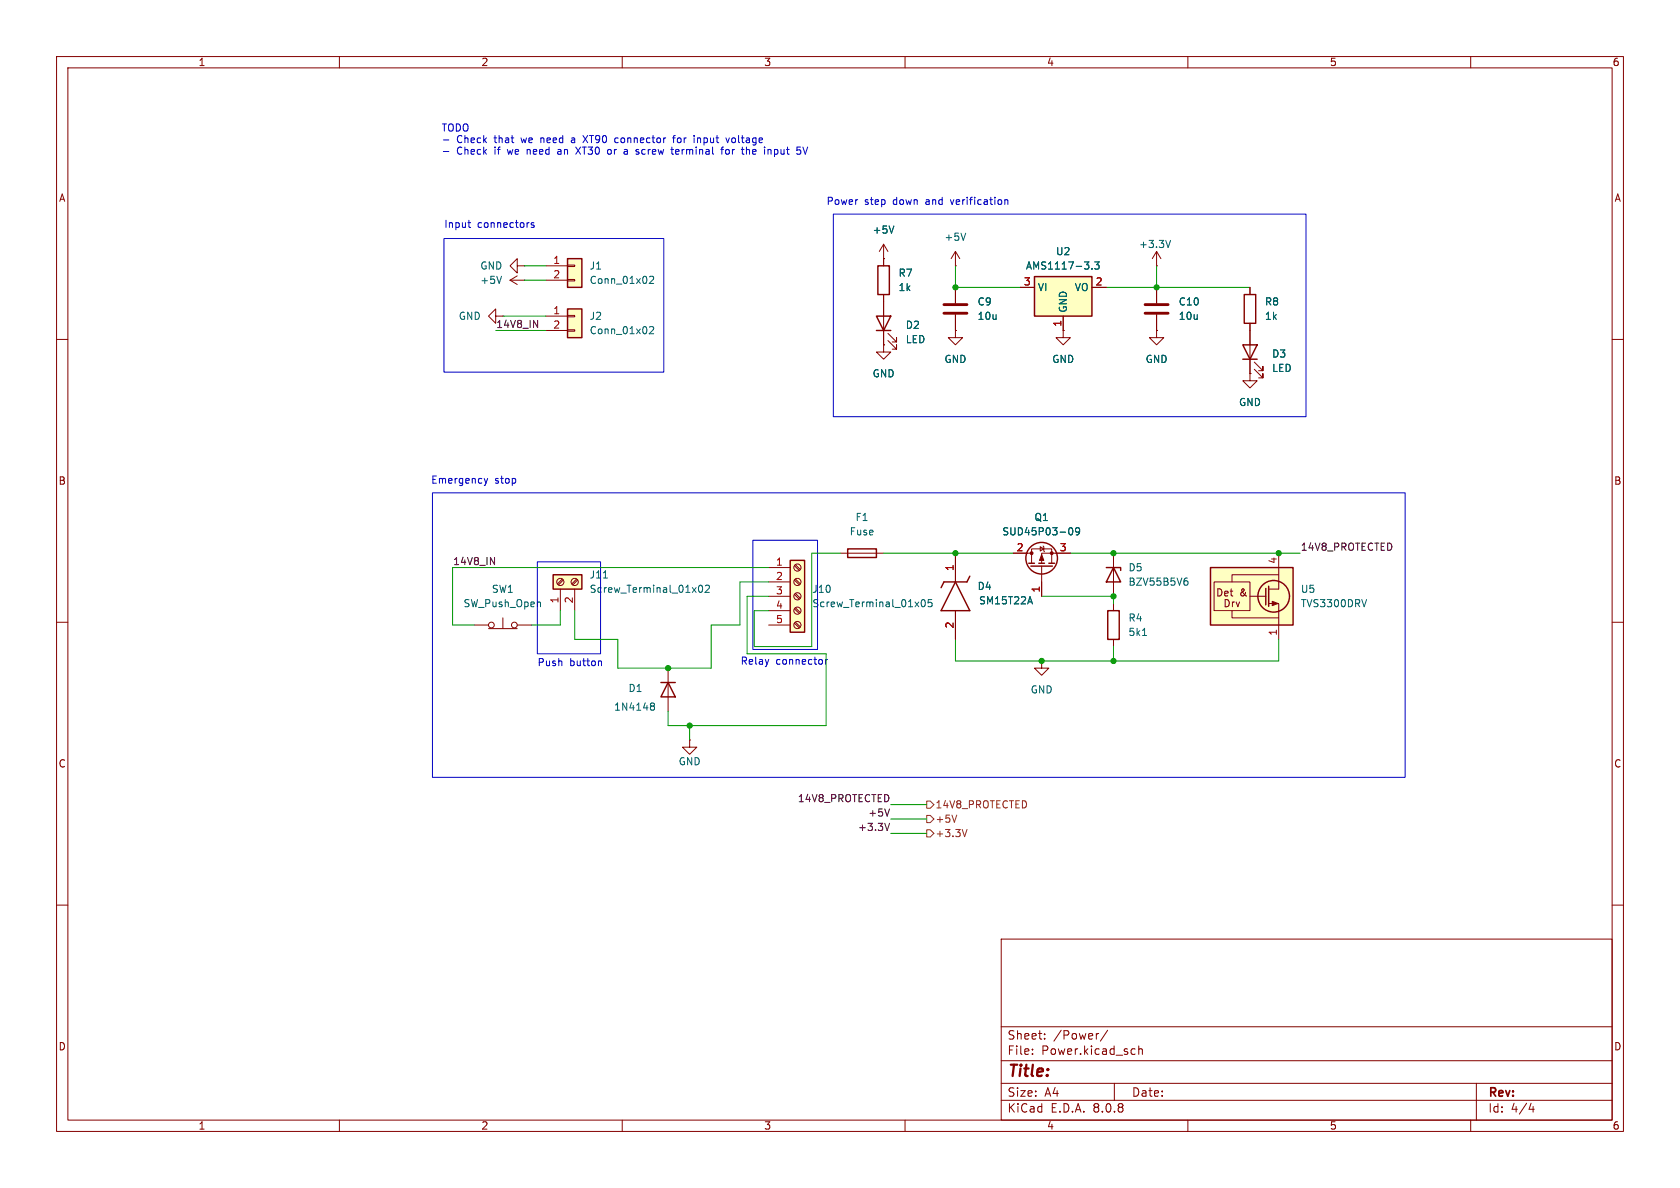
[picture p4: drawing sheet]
<svg xmlns="http://www.w3.org/2000/svg" width="297mm" height="210mm" viewBox="0 0 297 210" stroke-linecap="round" stroke-linejoin="round" font-family="sans-serif">
<g fill="none" stroke="#840000" stroke-width=".18">
<path d="M10 10h277v190h-277zM12 12h273v186h-273zM60 10v2M110 10v2M160 10v2M210 10v2M260 10v2M87.6 55.9v-1.3l-1.2 1.3 1.2 1.3v-1.3h1.3M88.9 55.9h.1M10 60h2M285 60h2M196.8 97.8v7.6"/>
<path d="M10 110h2M196.8 106.7v1.3M196.8 113v1.3M285 110h2M10 160h2M177 166h108v32h-108zM285 160h2M60 198v2M110 198v2M160 198v2M177 194.5h108M177 191.5h108"/>
<path d="M177 187.5h108M177 181.5h108M182.5 186.3v.1M182.5 185.5v.1M184.7 183.6v.1M184.7 182.8v.1M194.2 182.7l-.2 .1M195.8 182.1l-1.3 2M197 191.5v3M200.2 185.4l.5 .1M200.7 186.3l-.5 .1M201.3 185.5l.2-.1 .4 .1 .1 .9"/>
<path d="M201.3 184.9v1.5M210 198v2M260 198v2M261 191.5v6.5M270.7 195l-.4 1.1h.9M271 195.6v1"/>
</g>
<path d="M195.6 100.3h2.5v.5M195.8 108h2.1v5h-2.1zM196.8 100.3l1.3 2.6h-2.5z" fill="none" stroke="#840000" stroke-width=".25"/>
<path d="M202 112.3h.7M209.5 102.7h.3l.2 .2v.4l-.5 .1M209.7 102.2h.2" fill="none" stroke="#006464" stroke-width=".18"/>
<path d="M214 100.3h14.6v10.2h-14.6z" fill="#ffffc2"/>
<path d="M156.2 53.3v7.7M157 58.9l1.5 1.6v-.8v.8h-.8M157 60.2l1.5 1.5v-.7v.7h-.8M221 66v1.3h1.2l-1.2 1.3-1.3-1.3h1.3M221 66h.1M148.6 97.8h7.6M226.1 97.8v6.3h-1.8M214.6 102.9h6.4v5.1h-6.4zM217.8 108v1.2h8.3M221 105.4h2.8M224.3 106.7h1.8v6.3M226.1 101.6h-8.3v1.3" fill="none" stroke="#840000" stroke-width=".18"/>
<g fill="none" stroke="#840000" stroke-width=".25">
<path d="M154.9 55.9h2.6l-1.3 2.5zM154.9 58.4h2.6M149.9 97h5v1.6h-5zM214 100.3h14.6v10.2h-14.6zM223.8 104v2.9M224.3 103.6v3.6"/>
<circle cx="225.2" cy="105.4" r="2.79"/>
</g>
<path d="M224.9 106.3l1 .4-1 .4z" fill="#840000" stroke="#840000" stroke-width=".18"/>
<path d="M241.6 106l-.4 1.3" fill="none" stroke="#006464" stroke-width=".18"/>
<path d="M182.9 48.9h10.1v7h-10.1z" fill="#ffffc2"/>
<path d="M182.9 48.9h10.1v7h-10.1z" fill="none" stroke="#840000" stroke-width=".25"/>
<path d="M180.3 50.8h2.6M188 55.9v2.5M193 50.8h2.6M156.2 61v1.2h1.3l-1.3 1.3-1.3-1.3h1.3M156.2 61h.1M121.9 130.8v1.3h1.3l-1.3 1.3-1.3-1.3h1.3M121.9 130.8h.1" fill="none" stroke="#840000" stroke-width=".18"/>
<path d="M193 47.4v.2M193.5 46.3h.8l-.4 .5 .3 .1v.5l-.1 .2-.6-.2" fill="none" stroke="#006464" stroke-width=".18"/>
<path d="M100.3 54.6h2.6v5.1h-2.6z" fill="#ffffc2"/>
<path d="M96.5 55.9h3.8M96.5 58.4h3.8M100.3 58.3h1.3v.2h-1.3zM100.3 55.8h1.3v.2h-1.3z" fill="none" stroke="#840000" stroke-width=".18"/>
<path d="M100.3 54.6h2.6v5.1h-2.6z" fill="none" stroke="#840000" stroke-width=".25"/>
<path d="M114.8 57.9l.5-.2 .3 .4-.8 .9h.8" fill="none" stroke="#006464" stroke-width=".18"/>
<path d="M100.3 45.7h2.6v5.1h-2.6z" fill="#ffffc2"/>
<g fill="none" stroke="#840000" stroke-width=".18">
<path d="M90.2 49.5h2.5M90.2 49.5l1.2 .8M91.4 47v-1.3l-1.2 1.3 1.2 1.3v-1.3h1.3M91.4 48.8l-1.2 .7M92.7 47h.1M92.7 49.5h.1M96.5 47h3.8M96.5 49.5h3.8M100.3 49.4h1.3v.3h-1.3zM100.3 46.9h1.3v.2h-1.3zM204.5 47h.1M204.5 44.5l-.8 1.2"/>
<path d="M204.5 44.5v2.5M204.5 44.5l.7 1.2"/>
</g>
<path d="M100.3 45.7h2.6v5.1h-2.6z" fill="none" stroke="#840000" stroke-width=".25"/>
<path d="M88.7 48.8l-.5 1.3M114.8 49l.5-.2 .3 .4-.8 .9h.8M206.9 42.5l-.4 1.3" fill="none" stroke="#006464" stroke-width=".18"/>
<path d="M139.7 99.1h2.5v12.7h-2.5z" fill="#ffffc2"/>
<g fill="none" stroke="#840000" stroke-width=".25">
<path d="M155.2 47h2v5.1h-2zM220 52.1h2v5.1h-2zM219.7 61h2.5l-1.2 2.5zM219.7 63.5h2.5M139.7 99.1h2.5v12.7h-2.5zM181.9 99.6h1M183.6 99.6h1.1M185.4 99.6h1M168.9 102.9l2.5 5.1h-5zM171.4 101.9l-.5 1h-4l-.5 1M182.2 100.1h3.9M116.8 120.7h2.6"/>
<path d="M118.1 120.7l1.3 2.5h-2.6z"/>
<circle cx="184.1" cy="98.7" r="2.79"/>
</g>
<g fill="none" stroke="#840000" stroke-width=".18">
<path d="M156.2 45.7h.1M156.2 43.2l-.8 1.3M156.2 43.2v3.8M156.2 52.1v1.2M156.2 43.2l.8 1.3M168.9 47h.1M168.9 58.4v1.3h1.3l-1.3 1.3-1.3-1.3h1.3M168.9 58.4h.1M168.9 44.5v2.5M168.9 44.5l-.8 1.2M168.9 44.5l.8 1.2M188 58.4v1.3h1.2l-1.2 1.3-1.3-1.3h1.3"/>
<path d="M188 58.4h.1M204.5 58.4v1.3h1.2l-1.2 1.3-1.3-1.3h1.3M204.5 58.4h.1M204.5 50.8v2.8M204.5 55.6v2.8M221 50.8v1.3M221 57.2v8.8M221.7 65.3l1.6 1.5v-.8v.8h-.8M221.7 64l1.6 1.5v-.7v.7h-.8M140.4 100l.9 .8M140.6 99.8l.9 .9M168.9 97.8v5.1"/>
<path d="M179.1 97.8h3.3M182.4 99.6v-2.6h3.5v2.6M183.9 96.6l.6 .4-.6 .4zM184.4 96.5l.1 .1v.8l.2 .1M189.2 97.8h-5.1v1.8M83.8 110.5h2.6M86.4 111.1h5M88.9 109.2v1.9M91.4 110.5h2.6M118.1 118.1v7.6M135.9 100.3h3.8M135.9 102.9h3.8"/>
<path d="M135.9 105.4h3.8M135.9 108h3.8M135.9 110.5h3.8M140.4 110.2l.9 .8M140.4 107.6l.9 .9M140.4 105.1l.9 .8M140.4 102.5l.9 .9M140.6 110l.9 .8M140.6 107.4l.9 .9M140.6 104.9l.9 .8M140.6 102.4l.9 .8M168.9 108v5"/>
<path d="M184.1 116.8v1.3h1.3l-1.3 1.3-1.2-1.3h1.2M184.1 116.8h.1M184.1 100.1v5.3"/>
<circle cx="86.9" cy="110.5" r=".51"/>
<circle cx="90.9" cy="110.5" r=".51"/>
<circle cx="141" cy="102.9" r=".63"/>
<circle cx="141" cy="100.3" r=".63"/>
<circle cx="141" cy="110.5" r=".63"/>
<circle cx="141" cy="107.9" r=".63"/>
<circle cx="141" cy="105.4" r=".63"/>
</g>
<g fill="none" stroke="#006464" stroke-width=".18">
<path d="M158 39.9l-.4 1.3M170.7 41.2l-.4 1.3M189 93.5l.2-.2a.68 .68 0 0 1 .5 .6 .68 .68 0 0 1-.5 .7l-.2-.3M190.9 93.8l-.3 .3h-.2l-.3-.3 .2-.5h.3l.2 .1a.84 .84 0 0 1-.3 1.2h-.2M95.5 106.5l.1 .8M163 106.1l.2-.1a.68 .68 0 0 1 .4 .6 .68 .68 0 0 1-.4 .7l-.2-.2-.1-.3zM164.7 106h-.6v.6l.1-.1h.5l.1 .2-.1 .4-.2 .2-.4-.2M182.1 105.5l.4 1.3M115.1 124.8h.1M115.1 124.3h.4l.1 .1 .1 .2-.2 .2M115.2 124.8h.3M115.2 124.8l-.1 .1"/>
<path d="M115.5 124.8l.2 .3-.1 .3-.1 .1h-.4"/>
</g>
<path d="M202.4 55.4h4.1M202.4 53.8h4.1" fill="none" stroke="#840000" stroke-width=".51"/>
<g fill="#840000" stroke="#840000" stroke-width=".18">
<path d="M184.1 98l.4 1.1h-.7z"/>
<circle cx="185.9" cy="97.8" r=".25"/>
<circle cx="182.4" cy="97.8" r=".25"/>
</g>
<path d="M97.8 101.6h5.1v2.5h-5.1z" fill="#ffffc2"/>
<path d="M97.8 101.6h5.1v2.5h-5.1z" fill="none" stroke="#840000" stroke-width=".25"/>
<g fill="none" stroke="#840000" stroke-width=".18">
<path d="M156.2 45.7h.1M156.2 45.7v1.3M156.2 52.1v3.8M156.2 58.4v2.6M168.9 58.4h.1M168.9 50.8v2.8M168.9 55.6v2.8M180.3 50.8h2.6M188 58.4h.1M188 55.9v2.5M193 50.8h2.6M204.5 58.4h.1"/>
<path d="M204.5 50.8v2.8M204.5 55.6v2.8M221 50.8v1.3M221 57.2v3.8M156.2 61h.1M221 66h.1M221 63.5v2.5M168.9 97.8v5.1M179.1 97.8h2.5M186.7 97.8h2.5M99.1 104.1v3.9M99.4 102.4l-.8 .8"/>
<path d="M99.6 102.5l-.9 .9M101.6 104.1v3.9M101.9 102.4l-.8 .8M102.1 102.5l-.8 .9M168.9 108v5M184.1 102.9v2.5"/>
<circle cx="99.1" cy="102.9" r=".63"/>
<circle cx="101.6" cy="102.9" r=".63"/>
</g>
<path d="M158 39.9l-.4 1.3M193 47.4v.2M193.5 46.3h.8l-.4 .5 .3 .1v.5l-.1 .2-.6-.2M189 93.5l.2-.2a.68 .68 0 0 1 .5 .6 .68 .68 0 0 1-.5 .7l-.2-.3M190.9 93.8l-.3 .3h-.2l-.3-.3 .2-.5h.3l.2 .1a.84 .84 0 0 1-.3 1.2h-.2M106.7 102.2h.7M123.6 103.6l.2-.2a.68 .68 0 0 1 .4 .7 .68 .68 0 0 1-.4 .6l-.2-.1-.1-.4zM124.7 103.6l.5-.2 .2 .4-.8 .9h.8M182.1 105.5l.4 1.3" fill="none" stroke="#006464" stroke-width=".18"/>
<path d="M166.9 55.4h4M166.9 53.8h4" fill="none" stroke="#840000" stroke-width=".51"/>
<path d="M163.8 141.6h.7l.6 .6-.6 .7h-.7zM163.8 144.1h.7l.6 .7-.6 .6h-.7zM163.8 146.7h.7l.6 .6-.6 .7h-.7zM169.1 144.1l-.4 1.3M171 146.6l-.5 1.3" fill="none" stroke="#725600" stroke-width=".18"/>
<path d="M94.3 56.6l.7 1.3v-1.3M86.7 98.5l.7 1.3v-1.3M157.3 145.5l-.5 1.3M157.3 143l-.5 1.3" fill="none" stroke="#0f0f0f" stroke-width=".18"/>
<g fill="none" stroke="#0000c2" stroke-width=".18">
<path d="M78.4 24.7h.9M78.4 26.8h.9M82.7 39.4h.5M94.4 39.4h-.3l-.2 .1 .1 .2 .4 .1v.3h-.5M98.8 26.4l-.2 .1M98.8 26.8l-.2 .2 .2 .3M101.2 24.4h-.1M101.2 24.7l-.2 .2 .2 .3M101.8 26l.8 1.3M102.6 26l-.8 1.3M103.1 24l.8 1.2M103.9 24l-.8 1.2"/>
<path d="M107.5 27.1l.2 .2 .3-.1M108 26.5l-.3-.1-.2 .1M108.7 25.1l.2 .1h.4M109.3 24.4h-.4l-.2 .1M110.5 26.4l.4 .1v.8M110.9 26.7l-.4 .1M110.9 27.2l-.4 .1M118.9 24.4h.5M119.4 24l-.3 .1v1.1M119.9 26.4h-.3l-.2 .2 .1 .6 .4 .1M120 26.7l-.6 .1M123.3 24.4v.8"/>
<path d="M123.7 24.4l-.4 .1M127.6 26.2v1.1M128.3 24.4l.3 .8 .3-.8M128.4 26.5l-.1 .2v.4l.2 .2 .4-.2M128.5 26.4l.4 .1M129.5 24.4l-.1 .2 .1 .6M132.4 26.5l.1 .8M136.3 26.5v.8M141.9 26l.5 1.3 .4-1.3M147.3 37.8h83.6v35.9h-83.6zM177.6 35.3v.8M177.6 35.4l.2-.1 .3 .1 .1 .7"/>
<path d="M78.5 42.2h38.8v23.6h-38.8zM82.9 40l.3 .2M76.5 87.1h171.9v50.3h-171.9zM85.6 84.6l.3 .8M85.9 85.4l-.3 .4M86.2 84.6l-.3 .8M95 99.3h11.2v16.3h-11.2zM133.1 95.5h11.4v19.3h-11.4zM106 116.8l.3 .2v.7M145.9 116.6v.8M146.3 116.6l-.4 .2"/>
</g>
<g fill="none" stroke="#009600" stroke-width=".18">
<path d="M87.6 58.4h8.9M88.9 55.9h7.6M92.7 47h3.8M92.7 49.5h3.8M168.9 47v3.8h11.4M195.6 50.8h25.4M204.5 47v3.8M148.6 97.8h-5.1v16.5h-10.2v-6.3h2.6M156.2 97.8h22.9M189.2 97.8h40.7M99.1 108v2.5h-5.1M135.9 105.4h-3.8v10.2h13.9v12.7h-27.9v-2.6"/>
<path d="M135.9 102.9h-5.1v7.6h-5.1v7.6h-16.5v-5.1h-7.6v-5M135.9 100.3h-55.9v10.2h3.8M168.9 113v3.8h57.2v-3.8M184.1 105.4h12.7v1.3M196.8 114.3v2.5M121.9 128.3v2.5M157.5 142.2h6.3M157.5 144.8h6.3M157.5 147.3h6.3"/>
</g>
<g fill="#009600" stroke="#009600" stroke-width=".18">
<circle cx="204.5" cy="50.8" r=".46"/>
<circle cx="168.9" cy="50.8" r=".46"/>
<circle cx="118.1" cy="118.1" r=".46"/>
<circle cx="121.9" cy="128.3" r=".46"/>
<circle cx="196.8" cy="116.8" r=".46"/>
<circle cx="196.8" cy="97.8" r=".46"/>
<circle cx="226.1" cy="97.8" r=".46"/>
<circle cx="196.8" cy="105.4" r=".46"/>
<circle cx="184.1" cy="116.8" r=".46"/>
<circle cx="168.9" cy="97.8" r=".46"/>
</g>
<text font-size="2.8" fill="#840000" x="178" y="190.9">Title:</text>
<g font-size="2.1" fill="#840000">
<text x="178" y="184">Sheet:</text>
<text x="186.2" y="184">/Power/</text>
<text x="178" y="186.7">File:</text>
<text x="184.1" y="186.7">Power.kicad_sch</text>
<text x="178" y="196.9">KiCad</text>
<text x="178" y="194.1">Size:</text>
<text x="184.7" y="194.1">A4</text>
<text x="185.7" y="196.9">E.D.A.</text>
<text x="193.3" y="196.9">8.0.8</text>
<text x="200" y="194.1">Date:</text>
<text x="263" y="194.3">Rev:</text>
<text x="263" y="196.9">Id:</text>
<text x="267.1" y="196.9">4/4</text>
</g>
<g font-size="1.8" fill="#840000">
<text x="35" y="11.9">1</text>
<text x="85" y="11.9">2</text>
<text x="135" y="11.9">3</text>
<text x="185" y="11.9">4</text>
<text x="235" y="11.9">5</text>
<text x="285" y="11.9">6</text>
<text x="10.3" y="35.9">A</text>
<text x="285.3" y="35.9">A</text>
<text x="10.3" y="85.9">B</text>
<text x="285.3" y="85.9">B</text>
<text x="214.9" y="105.6">Det</text>
<text x="216.2" y="107.6">Drv</text>
<text x="219.2" y="105.6">&amp;</text>
<text x="10.3" y="135.9">C</text>
<text x="285.3" y="135.9">C</text>
<text x="10.3" y="185.9">D</text>
<text x="285.3" y="185.9">D</text>
<text x="35" y="199.9">1</text>
<text x="85" y="199.9">2</text>
<text x="135" y="199.9">3</text>
<text x="185" y="199.9">4</text>
<text x="235" y="199.9">5</text>
<text x="285" y="199.9">6</text>
</g>
<g font-size="1.8" fill="#0000c2">
<text x="78" y="23.5">TODO</text>
<text x="80.7" y="25.5">Check</text>
<text x="80.7" y="27.6">Check</text>
<text x="87.5" y="25.5">that</text>
<text x="87.5" y="27.6">if</text>
<text x="90" y="27.6">we</text>
<text x="92.4" y="25.5">we</text>
<text x="93.6" y="27.6">need</text>
<text x="96" y="25.5">need</text>
<text x="99.3" y="27.6">an</text>
<text x="101.7" y="25.5">a</text>
<text x="102.7" y="27.6">XT30</text>
<text x="104" y="25.5">XT90</text>
<text x="108.5" y="27.6">or</text>
<text x="109.8" y="25.5">connector</text>
<text x="111.6" y="27.6">a</text>
<text x="113.9" y="27.6">screw</text>
<text x="120.3" y="25.5">for</text>
<text x="120.4" y="27.6">terminal</text>
<text x="124.1" y="25.5">input</text>
<text x="129.4" y="27.6">for</text>
<text x="130.1" y="25.5">voltage</text>
<text x="133.3" y="27.6">the</text>
<text x="137.4" y="27.6">input</text>
<text x="78.4" y="40.5">Input</text>
<text x="84.4" y="40.5">connectors</text>
<text x="146" y="36.4">Power</text>
<text x="152.8" y="36.4">step</text>
<text x="158" y="36.4">down</text>
<text x="163.9" y="36.4">and</text>
<text x="168.6" y="36.4">verification</text>
<text x="76.1" y="85.7">Emergency</text>
<text x="87.5" y="85.7">stop</text>
<text x="94.9" y="118">Push</text>
<text x="100.7" y="118">button</text>
<text x="130.8" y="117.7">Relay</text>
<text x="137.2" y="117.7">connector</text>
</g>
<g font-size="1.8" fill="#006464">
<text x="154.2" y="41.5">+5V</text>
<text x="84.8" y="47.9">GND</text>
<text x="104.1" y="47.9">J1</text>
<text x="166.9" y="42.8">+5V</text>
<text x="181.3" y="47.9">AMS1117-3.3</text>
<text x="186.6" y="45.3">U2</text>
<text x="201.3" y="44">+3.3V</text>
<text x="84.8" y="50.4">+5V</text>
<text x="104.1" y="50.4">Conn_01x02</text>
<text x="158.8" y="49.1">R7</text>
<text x="158.8" y="51.7">1k</text>
<text x="183.4" y="51.7">VI</text>
<text x="189.9" y="51.7">VO</text>
<text x="81" y="56.7">GND</text>
<text x="104.1" y="56.7">J2</text>
<text x="104.1" y="59.3">Conn_01x02</text>
<text x="160" y="58.3">D2</text>
<text x="172.7" y="54.2">C9</text>
<text x="172.7" y="56.7">10u</text>
<text x="188.8" y="55.4" transform="rotate(-90 188.8 55.4)">GND</text>
<text x="208.3" y="54.2">C10</text>
<text x="208.3" y="56.7">10u</text>
<text x="223.5" y="54.2">R8</text>
<text x="223.5" y="56.7">1k</text>
<text x="160" y="60.9">LED</text>
<text x="166.9" y="64.4">GND</text>
<text x="185.9" y="64.4">GND</text>
<text x="202.4" y="64.4">GND</text>
<text x="224.8" y="63.4">D3</text>
<text x="224.8" y="66">LED</text>
<text x="154.2" y="66.9">GND</text>
<text x="218.9" y="72">GND</text>
<text x="150.1" y="94.8">Fuse</text>
<text x="151.1" y="92.3">F1</text>
<text x="177.1" y="94.8">SUD45P03-09</text>
<text x="182.8" y="92.3">Q1</text>
<text x="199.4" y="101.2">D5</text>
<text x="81.8" y="107.5">SW_Push_Open</text>
<text x="86.9" y="105">SW1</text>
<text x="104.1" y="102.5">J11</text>
<text x="104.1" y="105">Screw_Terminal_01x02</text>
<text x="143.5" y="105">J10</text>
<text x="143.5" y="107.5">Screw_Terminal_01x05</text>
<text x="172.7" y="104.5">D4</text>
<text x="173" y="107">SM15T22A</text>
<text x="199.4" y="103.7">BZV55B5V6</text>
<text x="229.9" y="107.5">TVS3300DRV</text>
<text x="229.9" y="105">U5</text>
<text x="199.4" y="110.1">R4</text>
<text x="199.4" y="112.6">5k1</text>
<text x="108.5" y="125.8">1N4148</text>
<text x="111" y="122.5">D1</text>
<text x="182.1" y="122.8">GND</text>
<text x="119.9" y="135.5">GND</text>
</g>
<g font-size="1.8" fill="#a90000">
<text x="97.7" y="46.7">1</text>
<text x="97.7" y="49.3">2</text>
<text x="180.9" y="50.5">3</text>
<text x="193.6" y="50.5">2</text>
<text x="97.7" y="55.6">1</text>
<text x="97.7" y="58.2">2</text>
<text x="187.7" y="57.9" transform="rotate(-90 187.7 57.9)">1</text>
<text x="137.1" y="100.1">1</text>
<text x="168.7" y="101" transform="rotate(-90 168.7 101)">1</text>
<text x="179.6" y="97.5">2</text>
<text x="187.3" y="97.5">3</text>
<text x="225.8" y="99.8" transform="rotate(-90 225.8 99.8)">4</text>
<text x="98.8" y="106.8" transform="rotate(-90 98.8 106.8)">1</text>
<text x="101.3" y="106.8" transform="rotate(-90 101.3 106.8)">2</text>
<text x="137.1" y="102.6">2</text>
<text x="137.1" y="105.2">3</text>
<text x="137.1" y="107.7">4</text>
<text x="183.9" y="104.8" transform="rotate(-90 183.9 104.8)">1</text>
<text x="137.1" y="110.2">5</text>
<text x="168.7" y="111.2" transform="rotate(-90 168.7 111.2)">2</text>
<text x="225.8" y="112.5" transform="rotate(-90 225.8 112.5)">1</text>
</g>
<g font-size="1.8" fill="#0f0f0f">
<text x="87.6" y="58.1">14V8_IN</text>
<text x="80" y="100">14V8_IN</text>
<text x="229.9" y="97.4">14V8_PROTECTED</text>
<text x="140.9" y="141.9">14V8_PROTECTED</text>
<text x="151.6" y="147">+3.3V</text>
<text x="153.4" y="144.4">+5V</text>
</g>
<g font-size="1.8" fill="#725600">
<text x="165.3" y="143.1">14V8_PROTECTED</text>
<text x="165.3" y="145.6">+5V</text>
<text x="165.3" y="148.2">+3.3V</text>
</g>
</svg>
